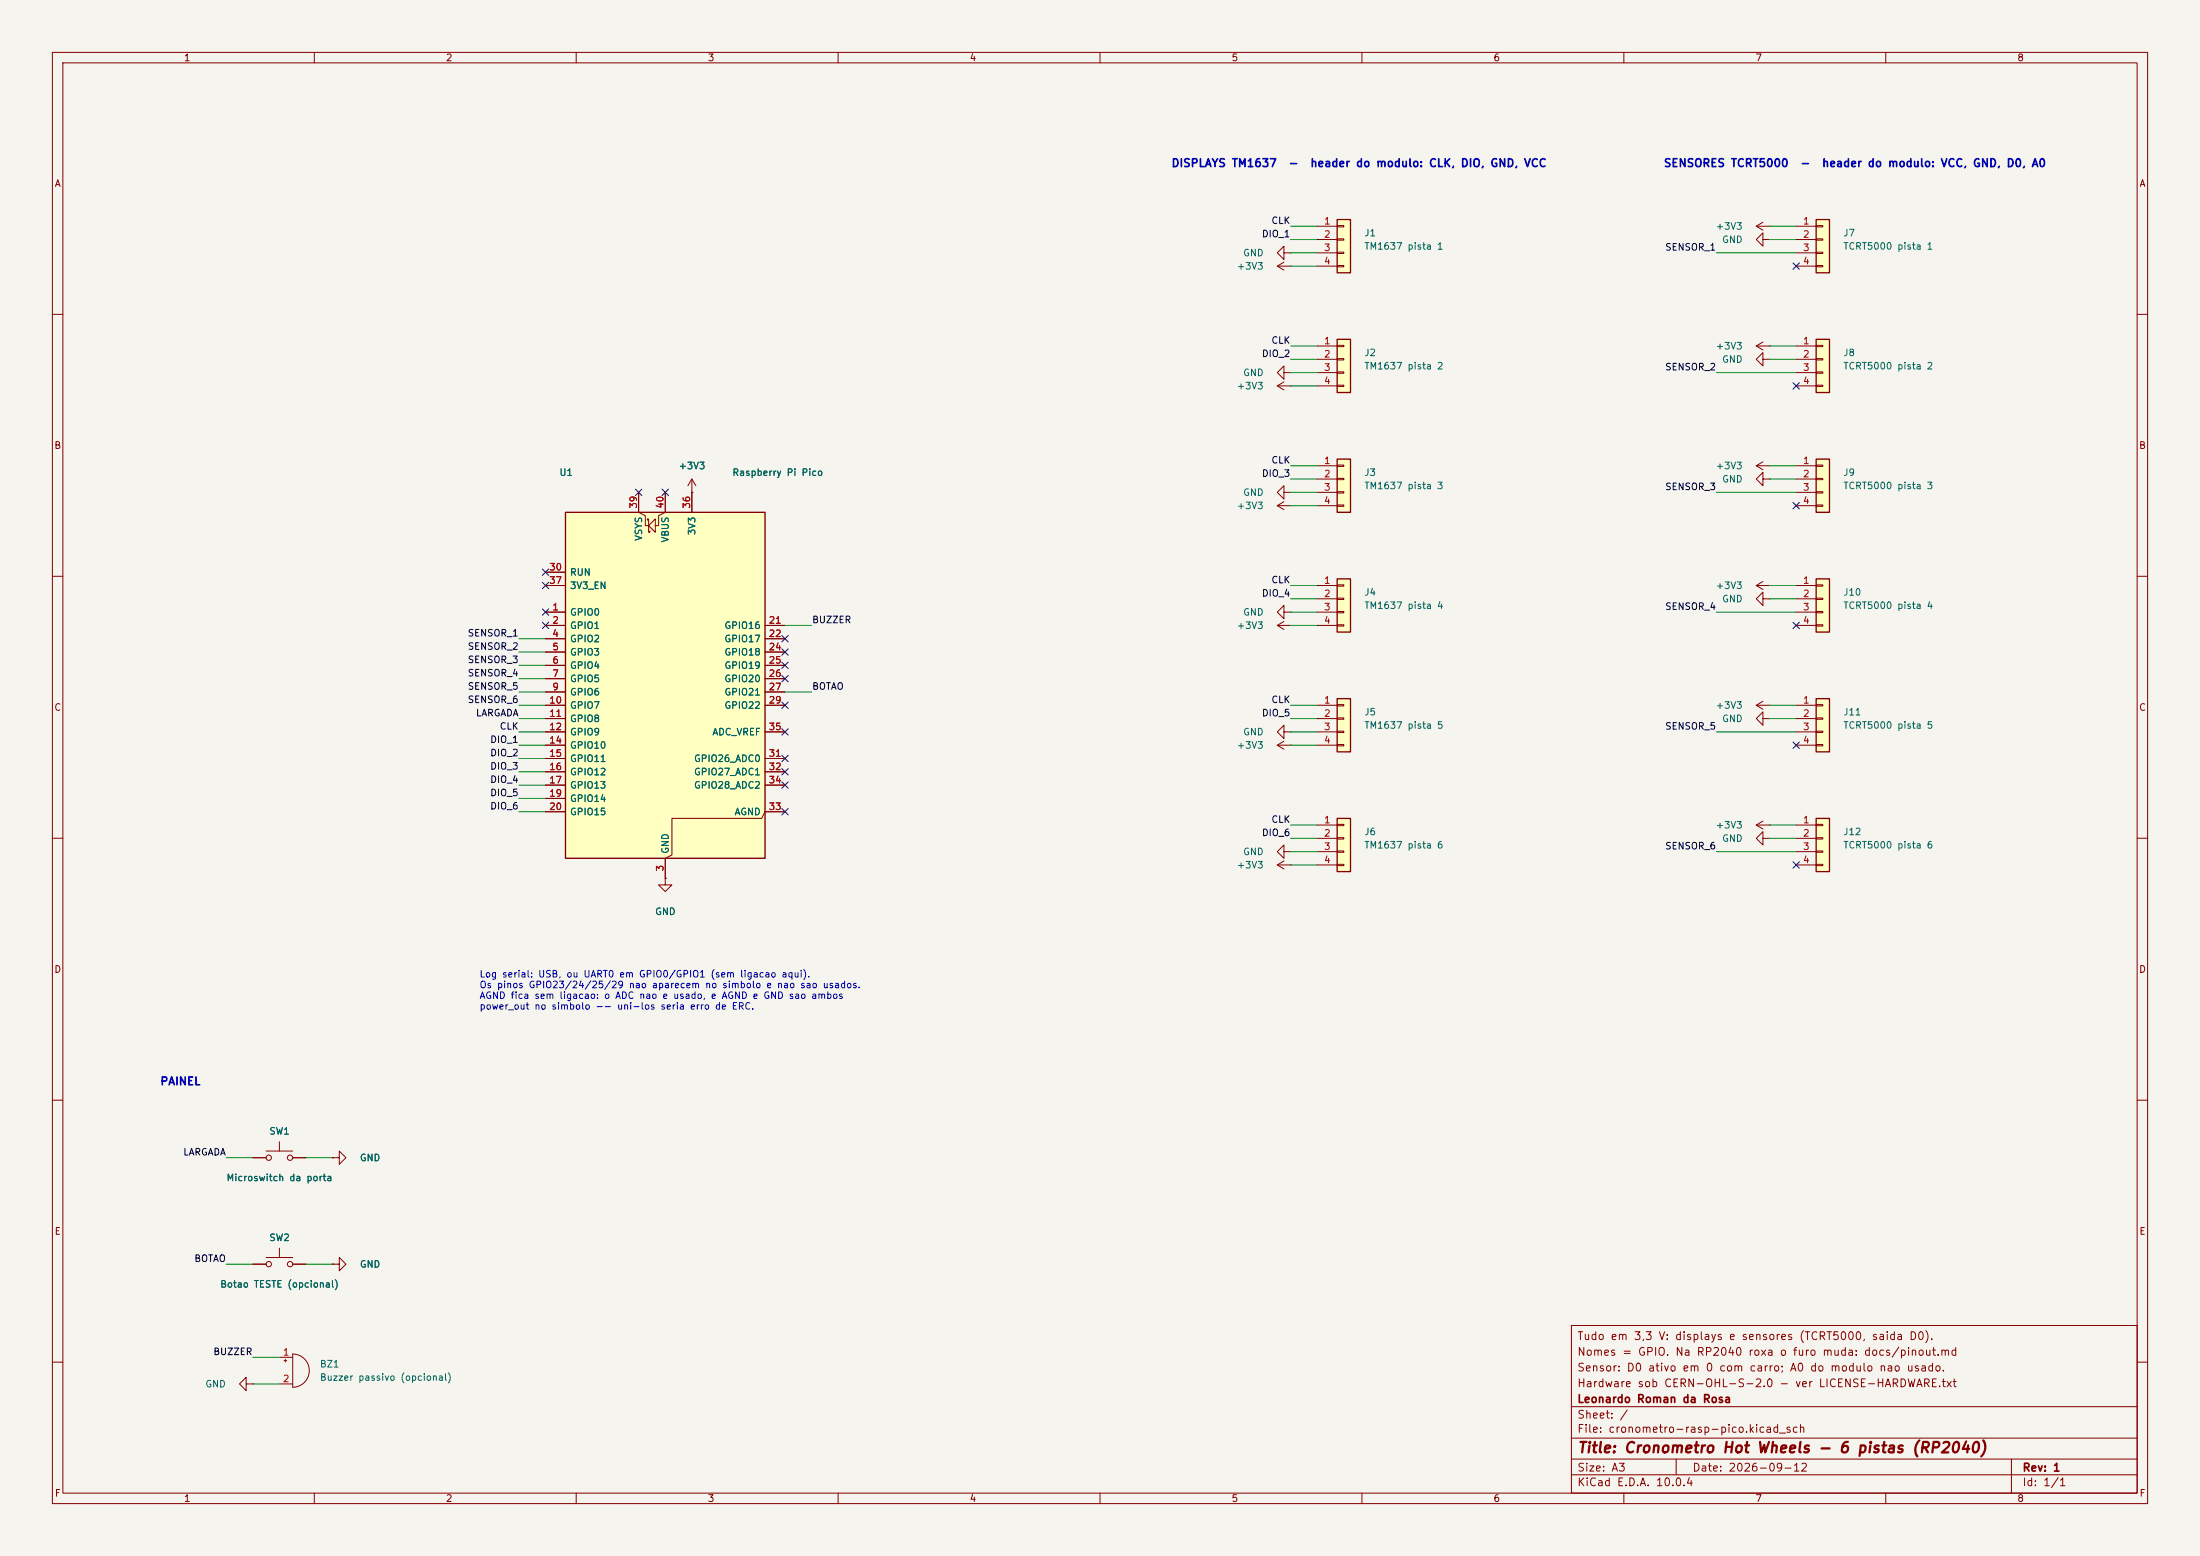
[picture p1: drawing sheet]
<svg xmlns="http://www.w3.org/2000/svg" width="420mm" height="297mm" viewBox="0 0 420 297" stroke-linecap="round" stroke-linejoin="round" font-family="sans-serif">
<path d="M0 0h420v297h-420z" fill="#f5f4ef" stroke="#f5f4ef" stroke-width=".19"/>
<g fill="none" stroke="#840000" stroke-width=".19">
<path d="M10 10h400v277h-400zM12 12h396v273h-396zM60 10v2M110 10v2M160 10v2M210 10v2M260 10v2M310 10v2M360 10v2M336.5 45.7v-1.2l-1.2 1.2 1.2 1.3v-1.3h1.3M337.8 45.7h.1M10 60h2"/>
<path d="M408 60h2M10 110h2M336.5 114.3v-1.3l-1.2 1.3 1.2 1.3v-1.3h1.3M337.8 114.3h.1M408 110h2M10 160h2M408 160h2M336.5 160v-1.2l-1.2 1.2 1.2 1.3v-1.3h1.3M337.8 160h.1M10 210h2M408 210h2M300 253h108v32h-108z"/>
<path d="M10 260h2M300 278.5h108M300 274.5h108M300 268.5h108M320 278.5v3M384 278.5v6.5M408 260h2M60 285v2M110 285v2M160 285v2M210 285v2M260 285v2"/>
<path d="M300 281.5h108M310 285v2M360 285v2"/>
</g>
<path d="M346.7 133.4h2.5v10.1h-2.5z" fill="#ffffc2"/>
<path d="M346.7 133.4h2.5v10.1h-2.5z" fill="none" stroke="#840000" stroke-width=".25"/>
<g fill="none" stroke="#840000" stroke-width=".19">
<path d="M336.5 91.4v-1.2l-1.2 1.2 1.2 1.3v-1.3h1.3M337.8 91.4h.1M243.8 119.4l1.3 .7M243.8 119.4h2.6M245.1 118.6l-1.3 .8M246.4 119.4h.1M342.9 134.6h3.8M342.9 137.2h3.8M342.9 139.7h3.8M346.7 134.5h1.3v.2h-1.3zM346.7 137h1.3v.3h-1.3zM346.7 139.6h1.3v.2h-1.3z"/>
<path d="M342.9 142.2h3.8M346.7 142.1h1.3v.3h-1.3zM127 167.6v1.3h1.3l-1.3 1.3-1.3-1.3h1.3M127 167.6h.1"/>
</g>
<path d="M346.7 64.8h2.5v10.1h-2.5z" fill="#ffffc2"/>
<path d="M346.7 64.8h2.5v10.1h-2.5z" fill="none" stroke="#840000" stroke-width=".25"/>
<path d="M342.9 66h3.8M342.9 68.6h3.8M342.9 71.1h3.8M342.9 73.7h3.8M346.7 65.9h1.3v.3h-1.3zM346.7 68.5h1.3v.2h-1.3zM346.7 71h1.3v.2h-1.3zM346.7 73.5h1.3v.3h-1.3z" fill="none" stroke="#840000" stroke-width=".19"/>
<path d="M346.7 87.6h2.5v10.2h-2.5z" fill="#ffffc2"/>
<path d="M346.7 87.6h2.5v10.2h-2.5z" fill="none" stroke="#840000" stroke-width=".25"/>
<g fill="none" stroke="#840000" stroke-width=".19">
<path d="M335.3 43.2l1.2 .7M335.3 43.2h2.5M336.5 42.4l-1.2 .8M337.8 43.2h.1M335.3 66l1.2 .8M335.3 66h2.5M336.5 68.6v-1.3l-1.2 1.3 1.2 1.3v-1.3h1.3M336.5 65.3l-1.2 .7M337.8 66h.1M337.8 68.6h.1M342.9 88.9h3.8M342.9 91.4h3.8"/>
<path d="M342.9 94h3.8M342.9 96.5h3.8M346.7 88.8h1.3v.2h-1.3zM346.7 91.3h1.3v.3h-1.3zM346.7 93.9h1.3v.2h-1.3zM346.7 96.4h1.3v.2h-1.3zM53.3 259.1h2.6M54.2 259.7h.5M54.5 259.5v.5M55.9 258.4a3.2 3.2 0 0 1 3.1 3.2 3.2 3.2 0 0 1-3.1 3.2zM53.3 264.2h2.6"/>
</g>
<path d="M346.7 110.5h2.5v10.2h-2.5z" fill="#ffffc2"/>
<path d="M346.7 110.5h2.5v10.2h-2.5z" fill="none" stroke="#840000" stroke-width=".25"/>
<g fill="none" stroke="#840000" stroke-width=".19">
<path d="M245.1 116.8v-1.2l-1.3 1.2 1.3 1.3v-1.3h1.3M246.4 116.8h.1M342.9 111.8h3.8M342.9 114.3h3.8M342.9 116.8h3.8M342.9 119.4h3.8M346.7 111.6h1.3v.3h-1.3zM346.7 114.2h1.3v.2h-1.3zM346.7 116.7h1.3v.3h-1.3zM346.7 119.3h1.3v.2h-1.3zM335.3 134.6l1.2 .8M335.3 134.6h2.5"/>
<path d="M336.5 137.2v-1.3l-1.2 1.3 1.2 1.2v-1.2h1.3M336.5 133.9l-1.2 .7M337.8 137.2h.1M337.8 134.6h.1M243.8 165.1l1.3 .8M243.8 165.1h2.6M245.1 162.6v-1.3l-1.3 1.3 1.3 1.2v-1.2h1.3M245.1 164.3l-1.3 .8M246.4 162.6h.1M246.4 165.1h.1"/>
</g>
<path d="M255.3 110.5h2.5v10.2h-2.5z" fill="#ffffc2"/>
<path d="M255.3 110.5h2.5v10.2h-2.5z" fill="none" stroke="#840000" stroke-width=".25"/>
<path d="M251.5 111.8h3.8M251.5 114.3h3.8M251.5 116.8h3.8M251.5 119.4h3.8M255.3 111.6h1.2v.3h-1.2zM255.3 114.2h1.2v.2h-1.2zM255.3 116.7h1.2v.3h-1.2zM255.3 119.3h1.2v.2h-1.2zM245.1 139.7v-1.3l-1.3 1.3 1.3 1.3v-1.3h1.3M246.4 139.7h.1" fill="none" stroke="#840000" stroke-width=".19"/>
<path d="M255.3 64.8h2.5v10.1h-2.5z" fill="#ffffc2"/>
<path d="M255.3 64.8h2.5v10.1h-2.5z" fill="none" stroke="#840000" stroke-width=".25"/>
<path d="M251.5 66h3.8M251.5 68.6h3.8M251.5 71.1h3.8M251.5 73.7h3.8M255.3 65.9h1.2v.3h-1.2zM255.3 68.5h1.2v.2h-1.2zM255.3 71h1.2v.2h-1.2zM255.3 73.5h1.2v.3h-1.2zM243.8 142.2l1.3 .8M243.8 142.2h2.6M245.1 141.5l-1.3 .7M246.4 142.2h.1" fill="none" stroke="#840000" stroke-width=".19"/>
<path d="M255.3 133.4h2.5v10.1h-2.5z" fill="#ffffc2"/>
<path d="M255.3 133.4h2.5v10.1h-2.5z" fill="none" stroke="#840000" stroke-width=".25"/>
<path d="M251.5 134.6h3.8M251.5 137.2h3.8M251.5 139.7h3.8M255.3 134.5h1.2v.2h-1.2zM255.3 137h1.2v.3h-1.2zM255.3 139.6h1.2v.2h-1.2zM251.5 142.2h3.8M255.3 142.1h1.2v.3h-1.2z" fill="none" stroke="#840000" stroke-width=".19"/>
<path d="M255.3 156.2h2.5v10.2h-2.5z" fill="#ffffc2"/>
<path d="M255.3 156.2h2.5v10.2h-2.5z" fill="none" stroke="#840000" stroke-width=".25"/>
<path d="M251.5 157.5h3.8M255.3 157.4h1.2v.2h-1.2zM255.3 159.9h1.2v.2h-1.2zM251.5 160h3.8M251.5 162.6h3.8M251.5 165.1h3.8M255.3 162.4h1.2v.3h-1.2zM255.3 165h1.2v.2h-1.2z" fill="none" stroke="#840000" stroke-width=".19"/>
<path d="M255.3 41.9h2.5v10.2h-2.5z" fill="#ffffc2"/>
<path d="M255.3 41.9h2.5v10.2h-2.5z" fill="none" stroke="#840000" stroke-width=".25"/>
<g fill="none" stroke="#840000" stroke-width=".19">
<path d="M243.8 50.8h2.6M243.8 50.8l1.3 .8M245.1 50l-1.3 .8M246.4 50.8h.1M251.5 43.2h3.8M251.5 45.7h3.8M251.5 48.3h3.8M251.5 50.8h3.8M255.3 43.1h1.2v.2h-1.2zM255.3 45.6h1.2v.2h-1.2zM255.3 48.1h1.2v.3h-1.2zM255.3 50.7h1.2v.2h-1.2z"/>
<path d="M243.8 73.7l1.3 .7M243.8 73.7h2.6M245.1 71.1v-1.2l-1.3 1.2 1.3 1.3v-1.3h1.3M245.1 72.9l-1.3 .8M246.4 71.1h.1M246.4 73.7h.1M243.8 96.5l1.3 .8M243.8 96.5h2.6M245.1 94v-1.3l-1.3 1.3 1.3 1.3v-1.3h1.3M245.1 95.8l-1.3 .7M246.4 96.5h.1M246.4 94h.1"/>
<path d="M335.3 111.8l1.2 .7M335.3 111.8h2.5M336.5 111l-1.2 .8M337.8 111.8h.1M50.8 219.7h5.1M53.3 217.9v1.8M48.3 221h2.5M53.3 238.3v1.7M55.9 221h2.5M63.5 221h1.3v-1.3l1.2 1.3-1.2 1.2v-1.2M63.5 221h.1M48.3 241.3h2.5"/>
<path d="M50.8 240h5.1M55.9 241.3h2.5"/>
<circle cx="51.3" cy="221" r=".51"/>
<circle cx="55.4" cy="221" r=".51"/>
<circle cx="51.3" cy="241.3" r=".51"/>
<circle cx="55.4" cy="241.3" r=".51"/>
</g>
<path d="M255.3 87.6h2.5v10.2h-2.5z" fill="#ffffc2"/>
<path d="M255.3 87.6h2.5v10.2h-2.5z" fill="none" stroke="#840000" stroke-width=".25"/>
<path d="M251.5 88.9h3.8M251.5 91.4h3.8M251.5 94h3.8M251.5 96.5h3.8M255.3 88.8h1.2v.2h-1.2zM255.3 91.3h1.2v.3h-1.2zM255.3 93.9h1.2v.2h-1.2zM255.3 96.4h1.2v.2h-1.2zM47 264.2v-1.3l-1.3 1.3 1.3 1.2v-1.2h1.3M48.3 264.2h.1" fill="none" stroke="#840000" stroke-width=".19"/>
<path d="M107.9 97.8h38.1v66h-38.1z" fill="#ffffc2"/>
<path d="M107.9 97.8h38.1v66h-38.1z" fill="none" stroke="#840000" stroke-width=".25"/>
<g fill="none" stroke="#840000" stroke-width=".19">
<path d="M121.9 94v3.8l1.3 .6v1.9h.6M123.6 99.3v-.2h.2v2.5h.3v-.3M127 94v3.8l-1.3 .6v1.9h-.6M132.1 94v3.8M104.1 116.8h3.8M104.1 119.4h3.8M104.1 109.2h3.8M104.1 111.8h3.8M123.8 100.3l1.3-1.2v2.5zM146 119.4h3.9M104.1 121.9h3.8M104.1 124.5h3.8"/>
<path d="M104.1 127h3.8M104.1 129.5h3.8M104.1 132.1h3.8M104.1 134.6h3.8M104.1 137.2h3.8M104.1 139.7h3.8M146 121.9h3.9M146 124.5h3.9M146 127h3.9M146 129.5h3.9M146 132.1h3.9M146 134.6h3.9"/>
<path d="M146 139.7h3.9M104.1 142.2h3.8M104.1 144.8h3.8M104.1 147.3h3.8M104.1 149.9h3.8M104.1 152.4h3.8M104.1 154.9h3.8M146 144.8h3.9M146 147.3h3.9M146 149.9h3.9M149.9 154.9h-3.9l-.6 1.3h-17.1v7l-1.3 .6v3.8M63.5 241.3h1.3v-1.3l1.2 1.3-1.2 1.3v-1.3"/>
<path d="M63.5 241.3h.1"/>
</g>
<path d="M346.7 41.9h2.5v10.2h-2.5z" fill="#ffffc2"/>
<path d="M346.7 41.9h2.5v10.2h-2.5z" fill="none" stroke="#840000" stroke-width=".25"/>
<g fill="none" stroke="#840000" stroke-width=".19">
<path d="M245.1 48.3v-1.3l-1.3 1.3 1.3 1.2v-1.2h1.3M246.4 48.3h.1M342.9 43.2h3.8M342.9 45.7h3.8M342.9 48.3h3.8M342.9 50.8h3.8M346.7 43.1h1.3v.2h-1.3zM346.7 45.6h1.3v.2h-1.3zM346.7 48.1h1.3v.3h-1.3zM346.7 50.7h1.3v.2h-1.3zM132.1 94h.1M132.1 91.4l-.8 1.3"/>
<path d="M132.1 91.4l.7 1.3M132.1 91.4v2.6"/>
</g>
<path d="M346.7 156.2h2.5v10.2h-2.5z" fill="#ffffc2"/>
<path d="M346.7 156.2h2.5v10.2h-2.5z" fill="none" stroke="#840000" stroke-width=".25"/>
<g fill="none" stroke="#840000" stroke-width=".19">
<path d="M121.9 94v3.8M127 94v3.8M132.1 94h.1M132.1 94v3.8M335.3 88.9l1.2 .8M335.3 88.9h2.5M336.5 88.1l-1.2 .8M337.8 88.9h.1M104.1 116.8h3.8M104.1 119.4h3.8M104.1 109.2h3.8M104.1 111.8h3.8"/>
<path d="M146 119.4h3.9M104.1 121.9h3.8M104.1 124.5h3.8M104.1 127h3.8M104.1 129.5h3.8M104.1 132.1h3.8M104.1 134.6h3.8M104.1 137.2h3.8M104.1 139.7h3.8M146 121.9h3.9M146 124.5h3.9M146 127h3.9"/>
<path d="M146 129.5h3.9M146 132.1h3.9M146 134.6h3.9M146 139.7h3.9M104.1 142.2h3.8M104.1 144.8h3.8M104.1 147.3h3.8M104.1 149.9h3.8M104.1 152.4h3.8M104.1 154.9h3.8M146 144.8h3.9M146 147.3h3.9"/>
<path d="M146 149.9h3.9M146 154.9h3.9M335.3 157.5h2.5M335.3 157.5l1.2 .7M336.5 156.7l-1.2 .8M337.8 157.5h.1M342.9 157.5h3.8M346.7 157.4h1.3v.2h-1.3zM346.7 159.9h1.3v.2h-1.3zM127 167.6h.1M127 163.8v3.8M342.9 160h3.8"/>
<path d="M342.9 162.6h3.8M342.9 165.1h3.8M346.7 162.4h1.3v.3h-1.3zM346.7 165h1.3v.2h-1.3zM48.3 221h2.5M55.9 221h2.5M63.5 221h.1M48.3 241.3h2.5M55.9 241.3h2.5M63.5 241.3h.1"/>
</g>
<g fill="none" stroke="#009600" stroke-width=".19">
<path d="M246.4 48.3h5.1M246.4 45.7h5.1M246.4 43.2h5.1M246.4 50.8h5.1M327.7 48.3h15.2M337.8 45.7h5.1M337.8 43.2h5.1M246.4 71.1h5.1M246.4 66h5.1M246.4 68.6h5.1M246.4 73.7h5.1M327.7 71.1h15.2"/>
<path d="M337.8 66h5.1M337.8 68.6h5.1M246.4 88.9h5.1M246.4 94h5.1M246.4 96.5h5.1M246.4 91.4h5.1M327.7 94h15.2M337.8 88.9h5.1M337.8 91.4h5.1M149.9 119.4h5M246.4 114.3h5.1M246.4 116.8h5.1"/>
<path d="M246.4 111.8h5.1M246.4 119.4h5.1M327.7 116.8h15.2M337.8 114.3h5.1M337.8 111.8h5.1M99.1 139.7h5M99.1 134.6h5M99.1 137.2h5M99.1 121.9h5M99.1 124.5h5M99.1 127h5M99.1 129.5h5"/>
<path d="M99.1 132.1h5M149.9 132.1h5M246.4 139.7h5.1M246.4 134.6h5.1M246.4 137.2h5.1M327.7 139.7h15.2M337.8 134.6h5.1M337.8 137.2h5.1M99.1 142.2h5M99.1 144.8h5M99.1 147.3h5M99.1 149.9h5"/>
<path d="M99.1 152.4h5M99.1 154.9h5M246.4 157.5h5.1M246.4 142.2h5.1M337.8 157.5h5.1M246.4 160h5.1M246.4 162.6h5.1M246.4 165.1h5.1M327.7 162.6h15.2M337.8 160h5.1M43.2 221h5.1M58.4 221h5.1"/>
<path d="M43.2 241.3h5.1M48.3 259.1h5M58.4 241.3h5.1M48.3 264.2h5"/>
</g>
<g fill="none" stroke="#000084" stroke-width=".19">
<path d="M342.3 50.2l1.2 1.2M343.5 50.2l-1.2 1.2M342.3 73.1l1.2 1.2M343.5 73.1l-1.2 1.2M121.3 93.4l1.2 1.2M122.5 93.4l-1.2 1.2M126.4 93.4l1.2 1.2M127.6 93.4l-1.2 1.2M342.3 95.9l1.2 1.2M343.5 95.9l-1.2 1.2M103.5 111.2l1.2 1.2M103.5 118.8l1.2 1.2"/>
<path d="M103.5 108.6l1.2 1.2M103.5 116.2l1.2 1.2M104.7 111.2l-1.2 1.2M104.7 116.2l-1.2 1.2M104.7 118.8l-1.2 1.2M104.7 108.6l-1.2 1.2M342.3 118.8l1.2 1.2M343.5 118.8l-1.2 1.2M149.3 123.9l1.2 1.2M149.3 121.3l1.2 1.2M149.3 134l1.2 1.2M149.3 139.1l1.2 1.2"/>
<path d="M149.3 128.9l1.2 1.2M149.3 126.4l1.2 1.2M150.5 123.9l-1.2 1.2M150.5 121.3l-1.2 1.2M150.5 134l-1.2 1.2M150.5 139.1l-1.2 1.2M150.5 128.9l-1.2 1.2M150.5 126.4l-1.2 1.2M149.3 149.3l1.2 1.2M149.3 154.3l1.2 1.2M149.3 146.7l1.2 1.2M149.3 144.2l1.2 1.2"/>
<path d="M150.5 149.3l-1.2 1.2M150.5 154.3l-1.2 1.2M150.5 146.7l-1.2 1.2M150.5 144.2l-1.2 1.2M342.3 141.6l1.2 1.2M343.5 141.6l-1.2 1.2M342.3 164.5l1.2 1.2M343.5 164.5l-1.2 1.2"/>
</g>
<text font-size="2" fill="#840000" x="301" y="277.8">Title: Cronometro Hot Wheels - 6 pistas (RP2040)</text>
<g font-size="1.5" fill="#0000c2">
<text x="223.5" y="32.3">DISPLAYS TM1637</text>
<text x="245.9" y="32.3">-</text>
<text x="250" y="32.3">header do modulo: CLK, DIO, GND, VCC</text>
<text x="317.5" y="32.3">SENSORES TCRT5000</text>
<text x="343.6" y="32.3">-</text>
<text x="347.7" y="32.3">header do modulo: VCC, GND, D0, A0</text>
<text x="30.5" y="207.5">PAINEL</text>
</g>
<g font-size="1.5" fill="#840000">
<text x="301" y="256.1">Tudo em 3,3 V: displays e sensores (TCRT5000, saida D0).</text>
<text x="301" y="262.1">Sensor: D0 ativo em 0 com carro; A0 do modulo nao usado.</text>
<text x="301" y="259.1">Nomes = GPIO. Na RP2040 roxa o furo muda: docs/pinout.md</text>
<text x="301" y="268.1">Leonardo Roman da Rosa</text>
<text x="301" y="265.1">Hardware sob CERN-OHL-S-2.0 - ver LICENSE-HARDWARE.txt</text>
<text x="301" y="273.8">File: cronometro-rasp-pico.kicad_sch</text>
<text x="301" y="271.1">Sheet: /</text>
<text x="301" y="281.2">Size: A3</text>
<text x="323" y="281.2">Date: 2026-09-12</text>
<text x="386" y="281.2">Rev: 1</text>
<text x="301" y="284">KiCad E.D.A. 10.0.4</text>
<text x="386" y="284">Id: 1/1</text>
</g>
<g font-size="1.3" fill="#840000">
<text x="35" y="12">1</text>
<text x="85" y="12">2</text>
<text x="135" y="12">3</text>
<text x="185" y="12">4</text>
<text x="235" y="12">5</text>
<text x="285" y="12">6</text>
<text x="335" y="12">7</text>
<text x="385" y="12">8</text>
<text x="10.3" y="36">A</text>
<text x="408.3" y="36">A</text>
<text x="10.3" y="86">B</text>
<text x="408.2" y="86">B</text>
<text x="10.3" y="136">C</text>
<text x="408.2" y="136">C</text>
<text x="10.3" y="186">D</text>
<text x="408.2" y="186">D</text>
<text x="10.3" y="236">E</text>
<text x="408.3" y="236">E</text>
<text x="10.3" y="286">F</text>
<text x="35" y="287">1</text>
<text x="85" y="287">2</text>
<text x="135" y="287">3</text>
<text x="185" y="287">4</text>
<text x="235" y="287">5</text>
<text x="285" y="287">6</text>
<text x="335" y="287">7</text>
<text x="385" y="287">8</text>
<text x="408.3" y="286">F</text>
</g>
<g font-size="1.3" fill="#0f0f0f">
<text x="240.8" y="45.6">DIO_1</text>
<text x="242.6" y="43.1">CLK</text>
<text x="317.8" y="48.1">SENSOR_1</text>
<text x="242.6" y="65.9">CLK</text>
<text x="240.8" y="68.5">DIO_2</text>
<text x="317.8" y="71">SENSOR_2</text>
<text x="242.6" y="88.8">CLK</text>
<text x="240.8" y="91.3">DIO_3</text>
<text x="317.8" y="93.9">SENSOR_3</text>
<text x="242.6" y="111.6">CLK</text>
<text x="154.9" y="119.3">BUZZER</text>
<text x="240.8" y="114.2">DIO_4</text>
<text x="317.8" y="116.7">SENSOR_4</text>
<text x="89.2" y="121.8">SENSOR_1</text>
<text x="89.2" y="124.3">SENSOR_2</text>
<text x="89.2" y="126.9">SENSOR_3</text>
<text x="89.2" y="132">SENSOR_5</text>
<text x="89.2" y="129.4">SENSOR_4</text>
<text x="154.9" y="132">BOTAO</text>
<text x="89.2" y="134.5">SENSOR_6</text>
<text x="90.8" y="137">LARGADA</text>
<text x="240.8" y="137">DIO_5</text>
<text x="242.6" y="134.5">CLK</text>
<text x="93.5" y="142.1">DIO_1</text>
<text x="95.3" y="139.6">CLK</text>
<text x="317.8" y="139.6">SENSOR_5</text>
<text x="93.5" y="147.2">DIO_3</text>
<text x="93.5" y="149.7">DIO_4</text>
<text x="93.5" y="144.7">DIO_2</text>
<text x="93.5" y="152.3">DIO_5</text>
<text x="93.5" y="154.8">DIO_6</text>
<text x="240.8" y="159.9">DIO_6</text>
<text x="242.6" y="157.4">CLK</text>
<text x="317.8" y="162.4">SENSOR_6</text>
<text x="34.9" y="220.9">LARGADA</text>
<text x="37" y="241.2">BOTAO</text>
<text x="40.6" y="259">BUZZER</text>
</g>
<g font-size="1.3" fill="#a90000">
<text x="252.7" y="43.2">1</text>
<text x="252.7" y="45.7">2</text>
<text x="344.1" y="43.2">1</text>
<text x="344.1" y="45.7">2</text>
<text x="252.7" y="48.2">3</text>
<text x="252.7" y="50.8">4</text>
<text x="344.1" y="48.2">3</text>
<text x="344.1" y="50.8">4</text>
<text x="252.7" y="66">1</text>
<text x="252.7" y="68.6">2</text>
<text x="252.7" y="71.1">3</text>
<text x="344.1" y="66">1</text>
<text x="344.1" y="68.6">2</text>
<text x="344.1" y="71.1">3</text>
<text x="252.7" y="73.6">4</text>
<text x="344.1" y="73.6">4</text>
<text x="252.7" y="88.9">1</text>
<text x="344.1" y="88.9">1</text>
<text x="252.7" y="91.4">2</text>
<text x="252.7" y="94">3</text>
<text x="344.1" y="91.4">2</text>
<text x="344.1" y="94">3</text>
<text x="121.9" y="97.2" transform="rotate(-90 121.9 97.2)">39</text>
<text x="127" y="97.2" transform="rotate(-90 127 97.2)">40</text>
<text x="132.1" y="97.2" transform="rotate(-90 132.1 97.2)">36</text>
<text x="252.7" y="96.5">4</text>
<text x="344.1" y="96.5">4</text>
<text x="104.7" y="109.2">30</text>
<text x="104.7" y="111.7">37</text>
<text x="252.7" y="111.7">1</text>
<text x="344.1" y="111.7">1</text>
<text x="105.3" y="116.8">1</text>
<text x="105.3" y="119.4">2</text>
<text x="146.6" y="119.4">21</text>
<text x="252.7" y="114.3">2</text>
<text x="252.7" y="116.8">3</text>
<text x="252.7" y="119.4">4</text>
<text x="344.1" y="114.3">2</text>
<text x="344.1" y="116.8">3</text>
<text x="344.1" y="119.4">4</text>
<text x="105.3" y="121.9">4</text>
<text x="105.3" y="124.4">5</text>
<text x="146.6" y="121.9">22</text>
<text x="146.6" y="124.4">24</text>
<text x="105.3" y="127">6</text>
<text x="105.3" y="129.5">7</text>
<text x="146.6" y="127">25</text>
<text x="146.6" y="129.5">26</text>
<text x="104.7" y="134.6">10</text>
<text x="104.7" y="137.1">11</text>
<text x="105.3" y="132.1">9</text>
<text x="146.6" y="132.1">27</text>
<text x="146.6" y="134.6">29</text>
<text x="252.7" y="134.6">1</text>
<text x="252.7" y="137.1">2</text>
<text x="344.1" y="134.6">1</text>
<text x="344.1" y="137.1">2</text>
<text x="104.7" y="139.7">12</text>
<text x="104.7" y="142.2">14</text>
<text x="146.6" y="139.7">35</text>
<text x="252.7" y="139.7">3</text>
<text x="252.7" y="142.2">4</text>
<text x="344.1" y="139.7">3</text>
<text x="344.1" y="142.2">4</text>
<text x="104.7" y="144.8">15</text>
<text x="104.7" y="147.3">16</text>
<text x="104.7" y="149.8">17</text>
<text x="146.6" y="144.8">31</text>
<text x="146.6" y="147.3">32</text>
<text x="146.6" y="149.8">34</text>
<text x="104.7" y="152.4">19</text>
<text x="104.7" y="154.9">20</text>
<text x="146.6" y="154.9">33</text>
<text x="252.7" y="157.5">1</text>
<text x="252.7" y="160">2</text>
<text x="344.1" y="157.5">1</text>
<text x="344.1" y="160">2</text>
<text x="127" y="166.4" transform="rotate(-90 127 166.4)">3</text>
<text x="252.7" y="162.5">3</text>
<text x="252.7" y="165.1">4</text>
<text x="344.1" y="162.5">3</text>
<text x="344.1" y="165.1">4</text>
<text x="53.9" y="259.1">1</text>
<text x="53.9" y="264.1">2</text>
</g>
<g font-size="1.3" fill="#006464">
<text x="260.4" y="45.4">J1</text>
<text x="260.4" y="48">TM1637 pista 1</text>
<text x="327.4" y="44.2">+3V3</text>
<text x="328.7" y="46.7">GND</text>
<text x="351.8" y="45.4">J7</text>
<text x="351.8" y="48">TCRT5000 pista 1</text>
<text x="236" y="51.8">+3V3</text>
<text x="237.2" y="49.2">GND</text>
<text x="260.4" y="68.3">J2</text>
<text x="260.4" y="70.8">TM1637 pista 2</text>
<text x="327.4" y="67">+3V3</text>
<text x="328.7" y="69.6">GND</text>
<text x="351.8" y="68.3">J8</text>
<text x="351.8" y="70.8">TCRT5000 pista 2</text>
<text x="236" y="74.6">+3V3</text>
<text x="237.2" y="72.1">GND</text>
<text x="129.4" y="89.9">+3V3</text>
<text x="327.4" y="89.9">+3V3</text>
<text x="106.7" y="91.1">U1</text>
<text x="139.7" y="91.1">Raspberry Pi Pico</text>
<text x="237.2" y="95">GND</text>
<text x="260.4" y="91.1">J3</text>
<text x="260.4" y="93.7">TM1637 pista 3</text>
<text x="328.7" y="92.4">GND</text>
<text x="351.8" y="91.1">J9</text>
<text x="351.8" y="93.7">TCRT5000 pista 3</text>
<text x="236" y="97.5">+3V3</text>
<text x="122.9" y="103.4" transform="rotate(-90 122.9 103.4)">VSYS</text>
<text x="128" y="103.7" transform="rotate(-90 128 103.7)">VBUS</text>
<text x="133.1" y="102.3" transform="rotate(-90 133.1 102.3)">3V3</text>
<text x="108.7" y="110.2">RUN</text>
<text x="108.7" y="112.7">3V3_EN</text>
<text x="327.4" y="112.7">+3V3</text>
<text x="108.7" y="117.8">GPIO0</text>
<text x="237.2" y="117.8">GND</text>
<text x="260.4" y="114">J4</text>
<text x="260.4" y="116.5">TM1637 pista 4</text>
<text x="328.7" y="115.3">GND</text>
<text x="351.8" y="116.5">TCRT5000 pista 4</text>
<text x="351.8" y="114">J10</text>
<text x="108.7" y="120.4">GPIO1</text>
<text x="108.7" y="122.9">GPIO2</text>
<text x="108.7" y="125.4">GPIO3</text>
<text x="138.2" y="120.4">GPIO16</text>
<text x="138.2" y="122.9">GPIO17</text>
<text x="138.2" y="125.4">GPIO18</text>
<text x="236" y="120.4">+3V3</text>
<text x="108.7" y="128">GPIO4</text>
<text x="108.7" y="130.5">GPIO5</text>
<text x="138.2" y="128">GPIO19</text>
<text x="138.2" y="130.5">GPIO20</text>
<text x="108.7" y="133.1">GPIO6</text>
<text x="108.7" y="135.6">GPIO7</text>
<text x="138.2" y="133.1">GPIO21</text>
<text x="138.2" y="135.6">GPIO22</text>
<text x="260.4" y="136.9">J5</text>
<text x="327.4" y="135.6">+3V3</text>
<text x="351.8" y="136.9">J11</text>
<text x="108.7" y="138.1">GPIO8</text>
<text x="108.7" y="140.7">GPIO9</text>
<text x="108.7" y="143.2">GPIO10</text>
<text x="135.9" y="140.7">ADC_VREF</text>
<text x="236" y="143.2">+3V3</text>
<text x="237.2" y="140.7">GND</text>
<text x="260.4" y="139.4">TM1637 pista 5</text>
<text x="328.7" y="138.1">GND</text>
<text x="351.8" y="139.4">TCRT5000 pista 5</text>
<text x="108.7" y="145.8">GPIO11</text>
<text x="108.7" y="148.3">GPIO12</text>
<text x="132.4" y="145.8">GPIO26_ADC0</text>
<text x="132.4" y="148.3">GPIO27_ADC1</text>
<text x="108.7" y="150.8">GPIO13</text>
<text x="108.7" y="153.4">GPIO14</text>
<text x="108.7" y="155.9">GPIO15</text>
<text x="132.4" y="150.8">GPIO28_ADC2</text>
<text x="140.1" y="155.9">AGND</text>
<text x="260.4" y="159.7">J6</text>
<text x="327.4" y="158.5">+3V3</text>
<text x="328.7" y="161">GND</text>
<text x="351.8" y="159.7">J12</text>
<text x="128" y="163.1" transform="rotate(-90 128 163.1)">GND</text>
<text x="236" y="166.1">+3V3</text>
<text x="237.2" y="163.5">GND</text>
<text x="260.4" y="162.3">TM1637 pista 6</text>
<text x="351.8" y="162.3">TCRT5000 pista 6</text>
<text x="125" y="175">GND</text>
<text x="51.3" y="216.9">SW1</text>
<text x="68.6" y="222">GND</text>
<text x="43.1" y="225.8">Microswitch da porta</text>
<text x="51.3" y="237.2">SW2</text>
<text x="68.6" y="242.3">GND</text>
<text x="41.9" y="246.1">Botao TESTE (opcional)</text>
<text x="61" y="261.3">BZ1</text>
<text x="61" y="263.9">Buzzer passivo (opcional)</text>
<text x="39.1" y="265.1">GND</text>
</g>
<g font-size="1.3" fill="#0000c2">
<text x="91.4" y="186.9">Log serial: USB, ou UART0 em GPIO0/GPIO1 (sem ligacao aqui).</text>
<text x="91.4" y="188.9">Os pinos GPIO23/24/25/29 nao aparecem no simbolo e nao sao usados.</text>
<text x="91.4" y="191">AGND fica sem ligacao: o ADC nao e usado, e AGND e GND sao ambos</text>
<text x="91.4" y="193">power_out no simbolo -- uni-los seria erro de ERC.</text>
</g>
</svg>
